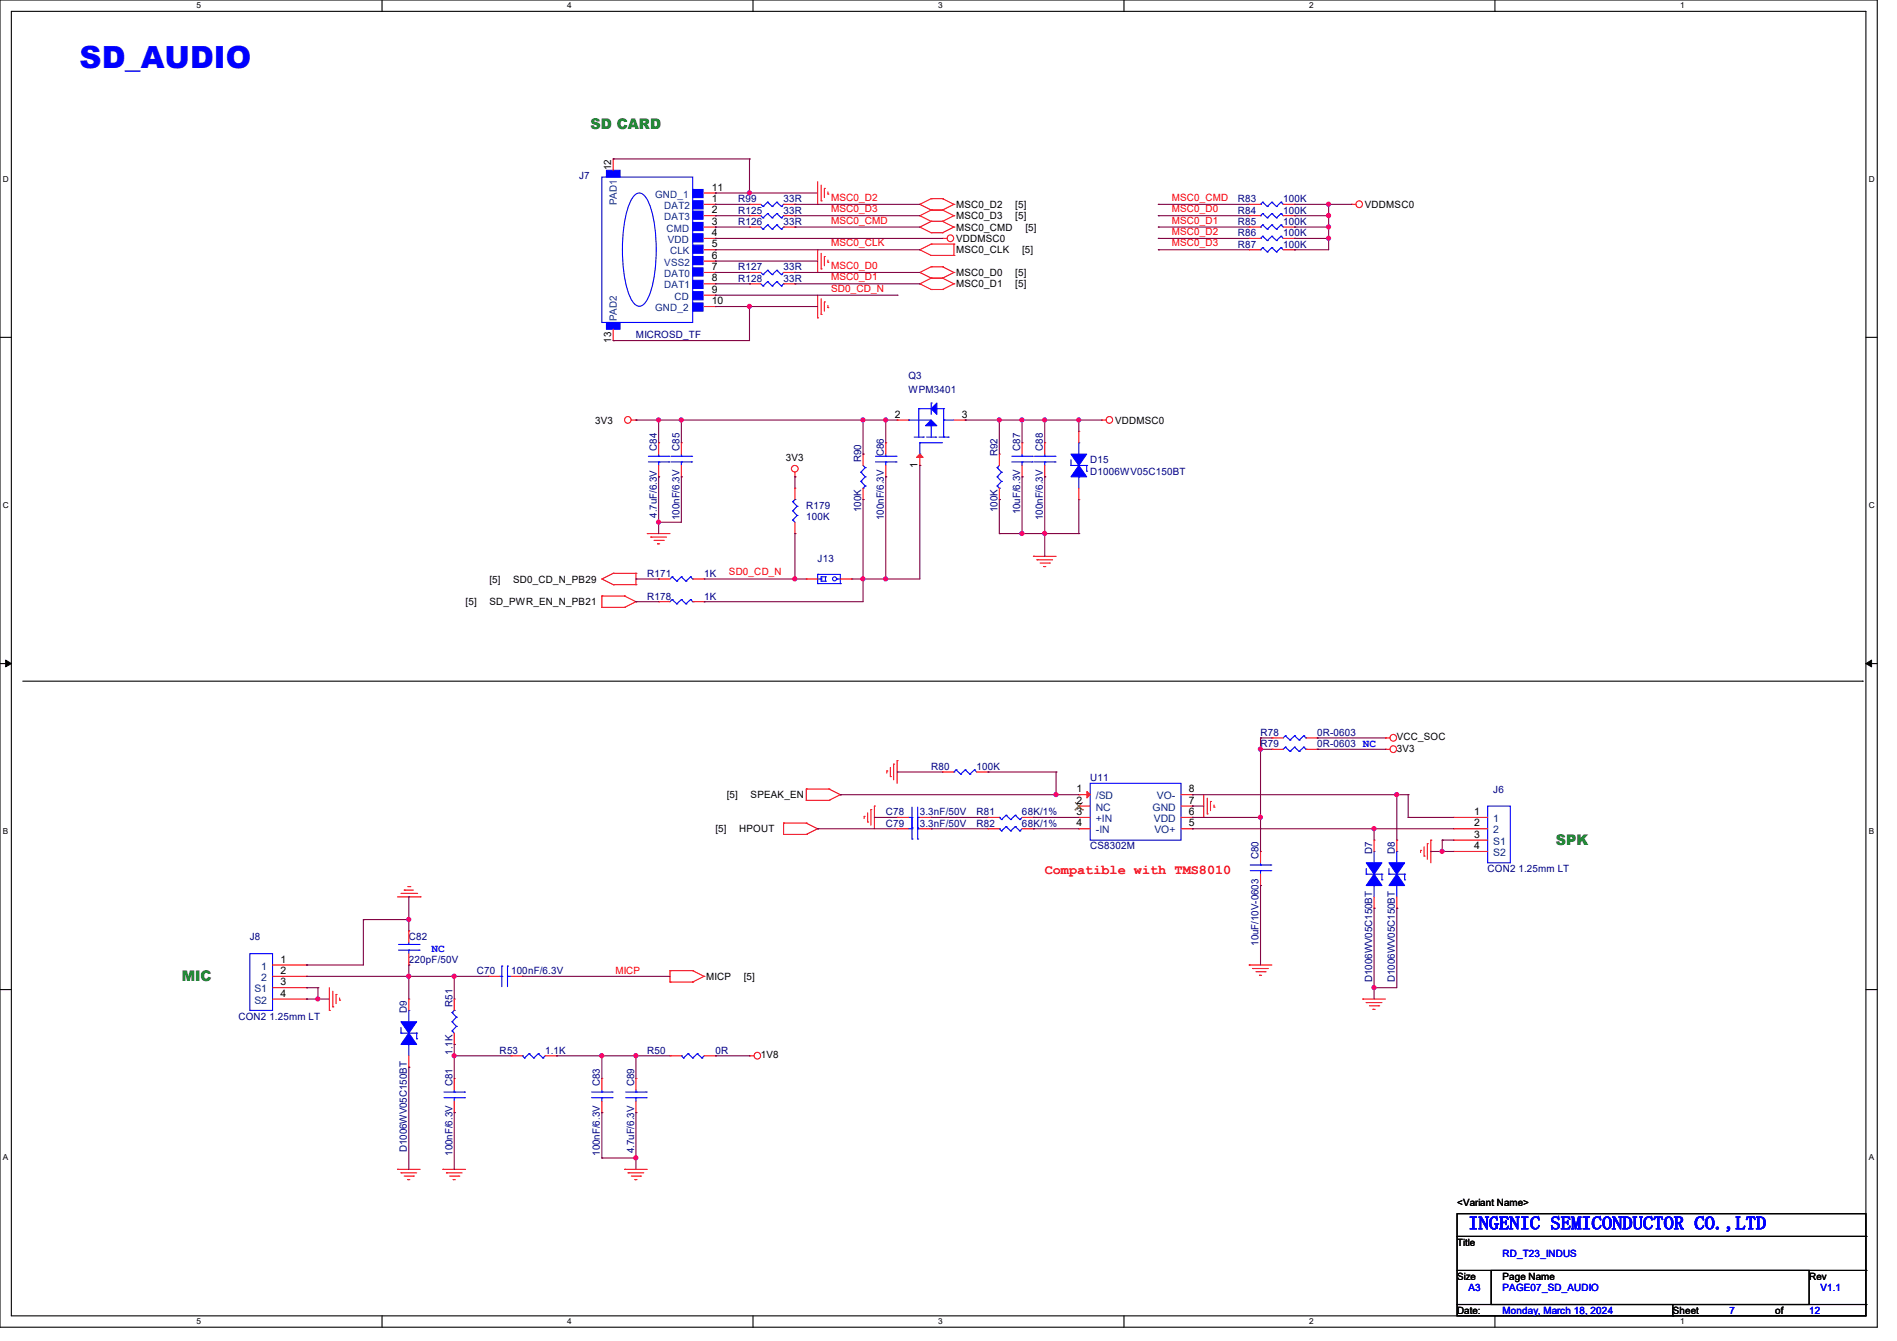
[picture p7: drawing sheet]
<svg xmlns="http://www.w3.org/2000/svg" width="297mm" height="210mm" viewBox="0 0 297 210" stroke-linecap="round" stroke-linejoin="round" font-family="sans-serif">
<path d="M0 0h293.9v207.9h-293.9zM1.8 1.8h290.3v204.3h-290.3z" fill="none" stroke="#000" stroke-width=".17"/>
<g fill="#fff">
<path d="M30.8 .2h.7v1.4h-.7z"/>
<path d="M30.8 206.2h.7v1.4h-.7z"/>
</g>
<path d="M59.8 0v1.8M59.8 206.1v1.8" fill="none" stroke="#000" stroke-width=".17"/>
<g fill="#fff">
<path d="M88.8 .2h.7v1.4h-.7z"/>
<path d="M88.8 206.2h.7v1.4h-.7z"/>
</g>
<path d="M117.9 0v1.8M117.9 206.1v1.8" fill="none" stroke="#000" stroke-width=".17"/>
<g fill="#fff">
<path d="M146.9 .2h.7v1.4h-.7z"/>
<path d="M146.9 206.2h.7v1.4h-.7z"/>
</g>
<path d="M176 0v1.8M176 206.1v1.8" fill="none" stroke="#000" stroke-width=".17"/>
<g fill="#fff">
<path d="M205 .2h.7v1.4h-.7z"/>
<path d="M205 206.2h.7v1.4h-.7z"/>
</g>
<path d="M234.1 0v1.8M234.1 206.1v1.8" fill="none" stroke="#000" stroke-width=".17"/>
<g fill="#fff">
<path d="M263.1 .2h.6v1.4h-.6z"/>
<path d="M263.1 206.2h.6v1.4h-.6z"/>
<path d="M.5 27.3h.9v1.4h-.9z"/>
<path d="M292.6 27.3h.9v1.4h-.9z"/>
<path d="M.5 78.4h.9v1.4h-.9z"/>
<path d="M292.6 78.4h.9v1.4h-.9z"/>
</g>
<path d="M0 52.8h1.8M292.1 52.8h1.8" fill="none" stroke="#000" stroke-width=".17"/>
<g fill="#fff">
<path d="M.5 129.5h.8v1.4h-.8z"/>
<path d="M292.6 129.5h.8v1.4h-.8z"/>
</g>
<path d="M0 103.9h1.8M292.1 103.9h1.8" fill="none" stroke="#000" stroke-width=".17"/>
<path d="M.9 103.4l.9 .5-.9 .5zM292.1 103.9l.9-.5v1z" fill="#000" stroke="#000" stroke-width=".16"/>
<g fill="#fff">
<path d="M.5 180.5h.8v1.4h-.8z"/>
<path d="M292.6 180.5h.8v1.4h-.8z"/>
</g>
<g fill="none" stroke="#000" stroke-width=".17">
<path d="M3.6 106.7h288M291.6 106.7h.1M0 155h1.8M292.1 155h1.8M228.1 190.1h64v16h-64zM228.1 193.6h64M228.1 199h64M233.5 199h49.8v5.3h-49.8zM292.1 193.6h.1M292.1 199h.1M228.1 204.3h64M261.9 206.1h.1"/>
<path d="M261.9 204.3v1.8M292.1 204.3h.1"/>
</g>
<g fill="none" stroke="#f00" stroke-width=".17">
<path d="M96 24.9h.1M96 24.9v1.8M110.2 32h1.8M110.2 37.3h1.8M110.2 33.8h1.8M110.2 35.6h1.8M110.2 39.1h1.8M110.2 30.2h1.8M112 32h.1M112 33.8h.1M112 35.6h.1M112 37.3h.1"/>
<path d="M112 39.1h.1M112 30.2h.1M117.3 33.8h.1M117.3 32h.1M117.3 35.6h.1M117.3 32h1.8M117.3 33.8h1.8M117.3 35.6h1.8M122.7 32h1.8M122.7 33.8h1.8M122.7 35.6h1.8M124.5 33.8h.1"/>
<path d="M124.5 32h.1M124.5 35.6h.1M128 32h.1M128 28.4v3.6M128 39.1v3.6M128.6 31.5h.1M128.6 29v2.5M128.6 39.7v2.4M129.1 29.5h.1M129.1 29.5v1.4M129.6 30.4h.1M129.6 30.1v.3"/>
<path d="M144 32h.1M144 33.8h.1M144 39.1h.1M144 35.6h.1M144 32l1.8 .9M144 33.8l1.8 .9M144 39.1l1.8 .9M144 35.6l1.8 .8M145.8 31.1h.1M145.8 32.9h.1M145.8 34.7h.1M145.8 38.2h.1"/>
<path d="M145.8 36.4h.1M145.8 31.1l-1.8 .9M145.8 31.1h1.8M145.8 32.9h1.8M145.8 32.9l-1.8 .9M145.8 34.7h1.8M145.8 38.2l-1.8 .9M145.8 38.2h3.6M145.8 34.7l-1.8 .9M145.8 36.4h1.8M147.6 31.1h.1M147.6 32.9h.1"/>
<path d="M147.6 34.7h.1M147.6 36.4h.1M147.6 37.3h.1M147.6 31.1l1.8 .9M147.6 32.9l1.8 .9M147.6 34.7l1.8 .9M147.6 37.3h.7M149.4 32h.1M149.4 33.8h.1M149.4 38.2h.1M149.4 35.6h.1M149.4 32l-1.8 .9"/>
<path d="M149.4 33.8l-1.8 .9M149.4 38.2v1.8M149.4 35.6l-1.8 .8M195.6 35.6h.1M195.6 37.3h.1M195.6 33.8h.1M195.6 32h.1M195.6 39.1h.1M195.6 32h1.8M195.6 37.3h1.8M195.6 33.8h1.8M195.6 35.6h1.8"/>
<path d="M195.6 39.1h1.8M200.9 32h1.8M200.9 37.3h1.8M200.9 33.8h1.8M200.9 35.6h1.8M200.9 39.1h1.8M202.7 35.6h.1M202.7 37.3h.1M202.7 33.8h.1M202.7 32h.1M202.7 39.1h.1M211.6 32h.1"/>
<path d="M211.6 32h.7M96 53.3h.1M96 51.6v1.7M110.2 40.9h1.8M110.2 42.7h1.8M110.2 44.4h1.8M110.2 46.2h1.8M110.2 48h1.8M112 40.9h.1M112 42.7h.1M112 44.4h.1M112 46.2h.1"/>
<path d="M112 48h.1M117.3 44.4h.1M117.3 42.7h.1M117.3 42.7h1.8M117.3 44.4h1.8M122.7 42.7h1.8M122.7 44.4h1.8M124.5 44.4h.1M124.5 42.7h.1M128 42.7h.1M128 49.8h.1M128 46.2v3.6"/>
<path d="M128.6 42.1h.1M128.6 49.2h.1M128.6 46.8v2.4M129.1 40.2h.1M129.1 47.3h.1M129.1 40.2v1.4M129.1 47.3v1.4M129.6 41.1h.1M129.6 48.2h.1M129.6 40.7v.4M129.6 47.8v.4M144 42.7h.1"/>
<path d="M144 44.4h.1M144 42.7l1.8 .9M144 44.4l1.8 .9M145.8 41.8h.1M145.8 43.6h.1M145.8 45.3h.1M145.8 40h.1M145.8 41.8l-1.8 .9M145.8 41.8h1.8M145.8 43.6h1.8M145.8 43.6l-1.8 .8M145.8 45.3h1.8"/>
<path d="M145.8 40h3.6M147.6 41.8h.1M147.6 43.6h.1M147.6 45.3h.1M147.6 41.8l1.8 .9M147.6 43.6l1.8 .8M149.4 42.7h.1M149.4 44.4h.1M149.4 40h.1M149.4 42.7l-1.8 .9M149.4 44.4l-1.8 .9M98.8 65.8h.8"/>
<path d="M99.6 65.8h.1M103.1 69.3h.1M103.1 74.7h.1M103.1 69.3v1.8M103.1 72.9v1.8M106.7 69.3h.1M106.7 74.7h.1M106.7 69.3v1.8M106.7 72.9v1.8M124.5 74.7h.1M124.5 76.5h.1M124.5 74v.7"/>
<path d="M124.5 76.5v1.7M135.1 71.1h.1M135.1 78.2h.1M135.1 71.1v1.8M135.1 76.5v1.7M138.7 69.3h.1M138.7 74.7h.1M138.7 69.3v1.8M138.7 72.9v1.8M140.5 65.8h.1M140.5 65.8h1.7M144 72.9h.1"/>
<path d="M144 71.1v1.8M149.4 65.8h1.7M151.1 65.8h.1M156.5 71.1h.1M156.5 78.2h.1M156.5 71.1v1.8M156.5 76.5v1.7M160 69.3h.1M160 74.7h.1M160 69.3v1.8M160 72.9v1.8M163.6 69.3h.1"/>
<path d="M163.6 74.7h.1M163.6 69.3v1.8M163.6 72.9v1.8M168.9 78.2h.1M168.9 67.6h.1M168.9 67.6v1.7M168.9 76.5v1.7M172.5 65.8h.1M172.5 65.8h.7M94.2 90.7h.1M94.2 95.1h.1M94.2 93.3h.1"/>
<path d="M94.2 90.7l1.8 .9M94.2 93.3h3.6M94.2 95.1h3.6M94.2 93.3v1.8M96 89.8h.1M96 91.6h.1M96 89.8l-1.8 .9M96 89.8h3.6M96 91.6h3.6M97.8 93.3h.1M97.8 95.1h.1M97.8 93.3l1.8 .9"/>
<path d="M99.6 89.8h.1M99.6 91.6h.1M99.6 94.2h.1M99.6 89.8v1.8M99.6 94.2l-1.8 .9M101.3 83.6h.1M101.3 83.6h3.6M101.9 84.1h.1M101.9 84.1h2.5M102.4 84.6h1.4M103 85.2h.1M103 85.2h.3"/>
<path d="M103.1 94.2h.1M103.1 90.7h.1M103.1 90.7h1.8M103.1 94.2h1.8M103.8 84.6h.1M108.5 90.7h1.7M108.5 94.2h1.7M110.2 94.2h.1M110.2 90.7h.1M124.5 83.6h.1M124.5 81.8v1.8M126.2 90.7h.1"/>
<path d="M126.2 90.7h1.8M131.6 90.7h1.7M133.3 90.7h.1M161.8 87.1h.1M161.8 87.1h3.6M162.3 87.7h.1M162.3 87.7h2.5M162.9 88.2h1.4M163.4 88.7h.1M163.4 88.7h.3M164.3 88.2h.1M139.9 119.7h.1"/>
<path d="M139.9 119.7v2.4M140.5 119.1h.1M140.5 119.1v3.6M199.1 115.6h.1M199.1 117.3h.1M199.1 115.6h1.8M199.1 117.3h1.8M204.5 115.6h1.7M204.5 117.3h1.7M206.2 115.6h.1M206.2 117.3h.1M216.9 115.6h.1"/>
<path d="M216.9 117.3h.1M216.9 115.6h.7M216.9 117.3h.7M62.8 139.9h2.4M63.3 139.4h.1M63.3 139.4h1.4M63.8 138.9h.4M64.2 138.9h.1M65.2 139.9h.1M122.7 130.7h.1M122.7 128.9h.1M122.7 128.9h3.5"/>
<path d="M122.7 130.7h3.5M122.7 128.9v1.8M126.2 128.9h.1M126.2 130.7h.1M126.2 125.3h.1M126.2 123.6h.1M126.2 128.9l1.8 .9M126.2 123.6h3.6M126.2 125.3h3.6M126.2 123.6v1.7M128 129.8h.1M128 129.8l-1.8 .9"/>
<path d="M129.8 123.6h.1M129.8 125.3h.1M129.8 123.6l1.8 .9M131.6 124.5h.1M131.6 124.5l-1.8 .8M135.3 127.8h.1M135.3 127.8v.4M135.8 128.7h.1M135.8 127.3v1.4M136.4 126.8h.1M136.4 126.8v2.4M136.9 126.2h.1"/>
<path d="M136.9 126.2v3.6M138.9 120.7h.1M138.9 120.7v.4M139.4 121.6h.1M139.4 120.2v1.4M140.5 128h.1M140.5 129.8h.1M140.5 128h1.7M140.5 129.8h1.7M144 128h1.8M144 129.8h1.8M145.8 128h.1"/>
<path d="M145.8 129.8h.1M147.6 120.9h.1M147.6 120.9h1.8M152.9 120.9h1.8M154.7 120.9h.1M154.7 128h.1M154.7 129.8h.1M154.7 128h1.8M154.7 129.8h1.8M160 128h1.8M160 129.8h1.8M161.8 128h.1"/>
<path d="M161.8 129.8h.1M168.9 124.5h.1M168.9 126.2h.1M168.9 128h.1M168.9 129.8h.1M168.9 128h1.8M168.9 129.8h1.8M168.9 124.5h1.8M168.9 126.2h1.8M184.9 128h1.8M184.9 129.8h1.8M184.9 124.5h1.8"/>
<path d="M184.9 126.2h1.8M186.7 129.8h.1M186.7 128h.1M186.7 126.2h.1M186.7 124.5h.1M188.5 128h.1M188.5 124.5v3.5M189 127.5h.1M189 125v2.5M189.5 125.5h.1M189.5 125.5v1.5M190.1 126.4h.1"/>
<path d="M190.1 126.1v.3M197.4 133.3h.1M197.4 138.7h.1M197.4 133.3v1.8M197.4 136.9v1.8M215.1 131.6h.1M215.1 131.6v1.7M218.7 131.6h.1M218.7 131.6v1.7M222.4 133.2h.1M222.4 133.2v.3M223 134.1h.1"/>
<path d="M223 132.6v1.5M223.5 132.1h.1M223.5 132.1v2.5M224 131.6h.1M224 131.6v3.5M227.6 128h.1M227.6 129.8h.1M227.6 131.6h.1M227.6 133.3h.1M227.6 128h5.3M227.6 129.8h5.3M227.6 131.6h5.3"/>
<path d="M227.6 133.3h5.3M42.7 156.5h5.3M42.7 151.1h5.3M42.7 152.9h5.3M42.7 154.7h5.3M48 151.1h.1M48 152.9h.1M48 154.7h.1M48 156.5h.1M51.6 158.2h.1M51.6 154.7v3.5M52.1 157.7h.1"/>
<path d="M52.1 155.2v2.5M52.6 155.7h.1M52.6 155.7v1.5M53.2 156.6h.1M53.2 156.3v.3M62.2 140.5h3.6M64 156.5h.1M64 145.8h.1M64 151.1h.1M64 145.8v1.8M64 149.4v1.7M64 156.5v1.7"/>
<path d="M65.8 140.5h.1M71.1 156.5h.1M71.1 156.5v1.7M76.5 152.9h.1M76.5 152.9h1.7M80 152.9h1.8M81.8 152.9h.1M104.9 153.8h.1M104.9 152h.1M104.9 152h3.6M104.9 153.8h3.6M104.9 152v1.8"/>
<path d="M108.5 152h.1M108.5 153.8h.1M108.5 152l1.7 .9M110.2 152.9h.1M110.2 152.9l-1.7 .9M195.6 151.1h.1M195.6 151.1h3.5M196.1 151.7h.1M196.1 151.7h2.5M196.6 152.2h1.5M197.2 152.7h.1M197.2 152.7h.3"/>
<path d="M198.1 152.2h.1M213.4 156.5h.1M213.4 156.5h3.5M213.9 157h.1M213.9 157h2.5M214.4 157.5h1.5M215 158.1h.1M215 158.1h.3M215.1 142.2h.1M215.1 140.5v1.7M215.9 157.5h.1M218.7 142.2h.1"/>
<path d="M218.7 140.5v1.7M64 167.1h.1M64 165.4v1.7M71.1 163.6h.1M71.1 168.9h.1M71.1 174.2h.1M71.1 161.8v1.8M71.1 168.9v1.8M71.1 172.5v1.7M80 165.4h.1M80 165.4h1.8M85.3 165.4h1.8"/>
<path d="M87.1 165.4h.1M94.2 168.9h.1M94.2 174.2h.1M94.2 168.9v1.8M94.2 172.5v1.7M99.6 168.9h.1M99.6 174.2h.1M99.6 168.9v1.8M99.6 172.5v1.7M104.9 165.4h.1M104.9 165.4h1.8M110.2 165.4h1.8"/>
<path d="M112 165.4h.1M117.3 165.4h.1M117.3 165.4h.8M62.2 183.1h.1M62.2 183.1h3.6M62.8 183.7h.1M62.8 183.7h2.4M63.3 184.2h1.4M63.8 184.7h.1M63.8 184.7h.4M64.7 184.2h.1M69.3 183.1h.1"/>
<path d="M69.3 183.1h3.6M69.9 183.7h.1M69.9 183.7h2.4M70.4 184.2h1.4M71 184.7h.1M71 184.7h.3M71.8 184.2h.1M97.8 183.1h.1M97.8 183.1h3.5M98.3 183.7h.1M98.3 183.7h2.5M98.8 184.2h1.5"/>
<path d="M99.4 184.7h.1M99.4 184.7h.3M100.3 184.2h.1"/>
<circle cx="148.8" cy="37.3" r=".52"/>
<circle cx="212.8" cy="32" r=".52"/>
<circle cx="98.3" cy="65.8" r=".52"/>
<circle cx="124.4" cy="73.4" r=".52"/>
<circle cx="173.7" cy="65.8" r=".52"/>
<circle cx="218.1" cy="117.3" r=".52"/>
<circle cx="218.1" cy="115.5" r=".52"/>
<circle cx="118.6" cy="165.3" r=".52"/>
</g>
<g fill="none" stroke="#00f" stroke-width=".17">
<path d="M94.2 27.7h14.3v22.8h-14.3zM99.3 30.7a1 1 0 0 1 1.6 0 11.1 11.1 0 0 1 1.7 5.6 23.5 23.5 0 0 1-.9 10 2.21 2.21 0 0 1-1.6 1.7 2.21 2.21 0 0 1-1.6-1.7 24.2 24.2 0 0 1 0-14.4zM119.1 33.8l.4 .3M119.1 32l.4 .3M119.1 35.6l.4 .3M119.5 34.1h.1M119.5 32.3h.1M119.5 35.9h.1M120.2 33.4h.1M120.2 31.7h.1M120.2 35.2h.1M120.2 33.4l-.7 .7"/>
<path d="M120.2 33.4l.7 .7M120.2 31.7l-.7 .6M120.2 31.7l.7 .6M120.2 35.2l-.7 .7M120.2 35.2l.7 .7M120.9 34.1h.1M120.9 32.3h.1M120.9 35.9h.1M121.6 33.4h.1M121.6 31.7h.1M121.6 35.2h.1M121.6 33.4l-.7 .7"/>
<path d="M121.6 33.4l.7 .7M121.6 31.7l-.7 .6M121.6 31.7l.7 .6M121.6 35.2l-.7 .7M121.6 35.2l.7 .7M122.3 34.1h.1M122.3 32.3h.1M122.3 35.9h.1M122.7 33.8h.1M122.7 32h.1M122.7 35.6h.1M122.7 33.8l-.4 .3"/>
<path d="M122.7 32l-.4 .3M122.7 35.6l-.4 .3M197.4 35.6h.1M197.4 37.3h.1M197.4 33.8h.1M197.4 32h.1M197.4 39.1h.1M197.7 35.2h.1M197.7 37h.1M197.7 33.4h.1M197.7 31.7h.1M197.7 38.8h.1"/>
<path d="M197.7 31.7l-.3 .3M197.7 35.2l.7 .7M197.7 35.2l-.3 .4M197.7 37l.7 .7M197.7 37l-.3 .3M197.7 33.4l.7 .7M197.7 33.4l-.3 .4M197.7 31.7l.7 .6M197.7 38.8l.7 .7M197.7 38.8l-.3 .3M198.4 35.9h.1M198.4 37.7h.1"/>
<path d="M198.4 34.1h.1M198.4 32.3h.1M198.4 39.5h.1M199.1 35.2h.1M199.1 37h.1M199.1 33.4h.1M199.1 31.7h.1M199.1 38.8h.1M199.1 35.2l.8 .7M199.1 35.2l-.7 .7M199.1 37l.8 .7M199.1 37l-.7 .7"/>
<path d="M199.1 33.4l.8 .7M199.1 33.4l-.7 .7M199.1 31.7l.8 .6M199.1 31.7l-.7 .6M199.1 38.8l.8 .7M199.1 38.8l-.7 .7M199.9 35.9h.1M199.9 37.7h.1M199.9 34.1h.1M199.9 32.3h.1M199.9 39.5h.1M200.6 35.2h.1"/>
<path d="M200.6 37h.1M200.6 33.4h.1M200.6 31.7h.1M200.6 38.8h.1M200.6 35.2l.3 .4M200.6 35.2l-.7 .7M200.6 37l.3 .3M200.6 37l-.7 .7M200.6 33.4l.3 .4M200.6 33.4l-.7 .7M200.6 31.7l.3 .3M200.6 31.7l-.7 .6"/>
<path d="M200.6 38.8l.3 .3M200.6 38.8l-.7 .7M119.1 44.4l.4 .4M119.1 42.7l.4 .3M119.5 44.8h.1M119.5 43h.1M120.2 44.1h.1M120.2 42.3h.1M120.2 44.1l-.7 .7M120.2 44.1l.7 .7M120.2 42.3l-.7 .7M120.2 42.3l.7 .7"/>
<path d="M120.9 44.8h.1M120.9 43h.1M121.6 44.1h.1M121.6 42.3h.1M121.6 44.1l-.7 .7M121.6 44.1l.7 .7M121.6 42.3l-.7 .7M121.6 42.3l.7 .7M122.3 44.8h.1M122.3 43h.1M122.7 44.4h.1M122.7 42.7h.1"/>
<path d="M122.7 44.4l-.4 .4M122.7 42.7l-.4 .3M101.5 72.3h3.2M101.5 71.5h3.2M103.1 71.5h.1M103.1 72.3h.1M103.1 71.1v.4M103.1 72.3v.6M104.7 72.3h.1M104.7 71.5h.1M105.1 72.3h3.2M105.1 71.5h3.2"/>
<path d="M106.7 71.5h.1M106.7 72.3h.1M106.7 71.1v.4M106.7 72.3v.6M108.3 72.3h.1M108.3 71.5h.1M124.1 78.6h.1M124.1 78.6l.7 .7M124.5 78.2h.1M124.5 78.2l-.4 .4M124.8 79.3h.1M124.8 79.3l-.7 .7"/>
<path d="M134.8 74h.1M134.8 75.4h.1M134.8 74l.7 .7M134.8 75.4l.7 .7M135.1 76.5h.1M135.1 72.9l.4 .3M135.5 73.2h.1M135.5 74.7h.1M135.5 76.1h.1M135.5 73.2l-.7 .8M135.5 74.7l-.7 .7M135.5 76.1l-.4 .4"/>
<path d="M137.1 72.3h3.2M137.1 71.5h3.2M138.7 71.5h.1M138.7 72.3h.1M138.7 71.1v.4M138.7 72.3v.6M140.3 72.3h.1M140.3 71.5h.1M142.2 65.8h.1M142.2 65.8h3.6M143.1 68.5h1.5M143.8 64h.1"/>
<path d="M143.8 64v4.5M143.8 64h2M144 69.3h.1M144 71.1h.1M144 69.3h3.6M144 69.3v1.8M144.6 68.5h.1M145.1 68.5h1.4M145.8 63.1h.1M145.8 64h.1M145.8 66.7h.1M145.8 63.1v1.8"/>
<path d="M145.8 66.7v1.8M146.5 68.5h.1M146.7 64h1M147 68.5h1.5M147.7 64h.1M147.7 68.5h.1M147.7 65.8h.1M147.7 64v4.5M147.7 65.8h1.7M148.5 68.5h.1M156.1 73.2h.1M156.1 74.7h.1"/>
<path d="M156.1 76.1h.1M156.1 73.2l.7 .8M156.1 74.7l.7 .7M156.1 76.1l.4 .4M156.5 76.5h.1M156.5 72.9l-.4 .3M156.8 74h.1M156.8 75.4h.1M156.8 74l-.7 .7M156.8 75.4l-.7 .7M158.4 72.3h3.2M158.4 71.5h3.2"/>
<path d="M160 71.5h.1M160 72.3h.1M160 71.1v.4M160 72.3v.6M161.6 72.3h.1M161.6 71.5h.1M162 72.3h3.2M162 71.5h3.2M163.6 71.5h.1M163.6 72.3h.1M163.6 71.1v.4M163.6 72.3v.6"/>
<path d="M165.2 72.3h.1M165.2 71.5h.1M167.7 72.9h.1M167.7 72v.9M167.7 72.9h2.4M168.9 74.7h.1M168.9 69.3h.1M168.9 69.3v1.8M168.9 74.7v1.8M170.1 72.9h.1M170.1 73.8h.1M170.1 72.9v.9"/>
<path d="M105.2 93.9h.1M105.2 90.3h.1M105.2 93.9l-.3 .3M105.2 93.9l.8 .7M105.2 90.3l-.3 .4M105.2 90.3l.8 .7M106 94.6h.1M106 91h.1M106.7 93.9h.1M106.7 90.3h.1M106.7 93.9l-.7 .7M106.7 93.9l.7 .7"/>
<path d="M106.7 90.3l-.7 .7M106.7 90.3l.7 .7M107.4 94.6h.1M107.4 91h.1M108.1 93.9h.1M108.1 90.3h.1M108.1 93.9l-.7 .7M108.1 93.9l.4 .3M108.1 90.3l-.7 .7M108.1 90.3l.4 .4M108.5 94.2h.1M108.5 90.7h.1"/>
<path d="M124.1 81.4h.1M124.1 80h.1M124.1 81.4l.4 .4M124.1 80l.7 .7M124.8 80.7h.1M124.8 80.7l-.7 .7M128 90h.1M128 91.4h.1M128 90h3.6v1.4M128 90v1.4M128 90.7h.6M128 91.4h3.6"/>
<path d="M128.6 90.3h.1M128.6 91h.1M128.6 90.7h.1M128.6 90.3v.7M128.6 90.3h.6M128.6 91h.6M129.2 90.3h.1M129.2 91h.1M129.2 90.3v.7M131 90.7h.1M131 90.7h.6M131.6 91.4h.1"/>
<path d="M201.3 115.2h.1M201.3 117h.1M201.3 115.2l-.4 .4M201.3 115.2l.7 .7M201.3 117l-.4 .3M201.3 117l.7 .7M202 115.9h.1M202 117.7h.1M202.7 115.2h.1M202.7 117h.1M202.7 115.2l-.7 .7M202.7 115.2l.7 .7"/>
<path d="M202.7 117l-.7 .7M202.7 117l.7 .7M203.4 115.9h.1M203.4 117.7h.1M204.1 115.2h.1M204.1 117h.1M204.1 115.2l-.7 .7M204.1 115.2l.4 .4M204.1 117l-.7 .7M204.1 117l.4 .3M204.5 115.6h.1M204.5 117.3h.1"/>
<path d="M142.2 128h.6M142.2 129.8h.6M142.8 129.6h.1M142.8 128h.1M142.8 131.4h.1M142.8 129.8h.1M142.8 126.4v5M143.7 128h.1M143.7 129.6h.1M143.7 129.8h.1M143.7 131.4h.1M143.7 128h.3"/>
<path d="M143.7 126.4v5M143.7 129.8h.3M149.4 120.9h.1M149.7 120.6h.1M149.7 120.6l.7 .6M149.7 120.6l-.3 .3M150.4 121.2h.1M151.1 120.6h.1M151.1 120.6l.7 .6M151.1 120.6l-.7 .6M151.8 121.2h.1M152.6 120.6h.1"/>
<path d="M152.6 120.6l.3 .3M152.6 120.6l-.8 .6M156.5 128h.1M156.5 129.8h.1M156.5 128l.3 .4M156.5 129.8l.3 .3M156.8 128.4h.1M156.8 130.1h.1M157.5 127.7h.1M157.5 129.5h.1M157.5 127.7l.7 .7M157.5 127.7l-.7 .7"/>
<path d="M157.5 129.5l.7 .6M157.5 129.5l-.7 .6M158.2 128.4h.1M158.2 130.1h.1M159 127.7h.1M159 129.5h.1M159 127.7l.7 .7M159 127.7l-.8 .7M159 129.5l.7 .6M159 129.5l-.8 .6M159.7 128.4h.1M159.7 130.1h.1"/>
<path d="M160 128l-.3 .4M160 129.8l-.3 .3M170.7 122.7h14.2v8.9h-14.2zM195.7 136.4h3.3M195.7 135.5h3.3M197.4 135.5h.1M197.4 136.4h.1M197.4 135.1v.4M197.4 136.4v.5M199 136.4h.1M199 135.5h.1M213.9 136.9h.1"/>
<path d="M213.9 136.9h2.5M213.9 136v.9M215.1 138.7h.1M215.1 133.3h.1M215.1 133.3v1.8M215.1 138.7v1.8M216.4 136.9h.1M216.4 137.8h.1M216.4 136.9v.9M217.5 136.9h.1M217.5 136v.9M217.5 136.9h2.4"/>
<path d="M218.7 138.7h.1M218.7 133.3h.1M218.7 133.3v1.8M218.7 138.7v1.8M219.9 136.9h.1M219.9 137.8h.1M219.9 136.9v.9M232.9 126.2h3.6v8.9h-3.6zM39.1 149.4h3.6v8.8h-3.6zM62.4 148.8h3.2M62.4 147.9h3.2M64 158.2h.1"/>
<path d="M64 147.9h.1M64 148.8h.1M64 147.6v.3M64 148.8v.6M64 158.2v1.8M65.6 148.8h.1M65.6 147.9h.1M70.8 158.6h.1M70.8 158.6l.7 .7M71.1 158.2h.1M71.1 158.2l-.3 .4M71.5 159.3h.1"/>
<path d="M71.5 159.3l-.7 .7M78.2 152.9h.4M78.6 152.9h.1M78.6 151.3h.1M78.6 151.3v3.2M79.5 151.3h.1M79.5 152.9h.1M79.5 152.9h.5M79.5 151.3v3.2M62.8 161.8h.1M62.8 160.9v.9M62.8 161.8h2.4"/>
<path d="M64 163.6h.1M64 163.6v1.8M65.2 161.8h.1M65.2 162.7h.1M65.2 161.8v.9M69.5 171.9h3.2M69.5 171h3.2M70.8 161.5h.1M70.8 160h.1M70.8 161.5l.3 .3M70.8 160l.7 .7M71.1 171h.1"/>
<path d="M71.1 171.9h.1M71.1 170.7v.3M71.1 171.9v.6M71.5 160.7h.1M71.5 160.7l-.7 .8M72.7 171.9h.1M72.7 171h.1M81.8 165.4h.1M81.8 165.4l.3 .3M82.1 165.7h.1M82.8 165h.1M82.8 165l.8 .7"/>
<path d="M82.8 165l-.7 .7M83.6 165.7h.1M84.3 165h.1M84.3 165l.7 .7M84.3 165l-.7 .7M85 165.7h.1M85.3 165.4l-.3 .3M92.6 171.9h3.2M92.6 171h3.2M94.2 171h.1M94.2 171.9h.1M94.2 170.7v.3"/>
<path d="M94.2 171.9v.6M95.8 171.9h.1M95.8 171h.1M98 171.9h3.2M98 171h3.2M99.6 171h.1M99.6 171.9h.1M99.6 170.7v.3M99.6 171.9v.6M101.2 171.9h.1M101.2 171h.1M106.7 165.4h.1"/>
<path d="M106.7 165.4l.3 .3M107 165.7h.1M107.7 165h.1M107.7 165l.8 .7M107.7 165l-.7 .7M108.5 165.7h.1M109.2 165h.1M109.2 165l.7 .7M109.2 165l-.7 .7M109.9 165.7h.1M110.2 165.4l-.3 .3"/>
<circle cx="130.7" cy="90.7" r=".32"/>
</g>
<g fill="#00f" stroke="#00f" stroke-width=".17">
<path d="M145.8 65.8l.9 .9h-1.8z"/>
<path d="M145.8 64l.9-.9v1.8z"/>
<path d="M168.9 72.9l1.2 1.8h-2.4z" fill-rule="evenodd"/>
<path d="M167.7 71.1h2.4l-1.2 1.8z" fill-rule="evenodd"/>
<path d="M218.7 136.9l1.2 1.8h-2.4z" fill-rule="evenodd"/>
<path d="M217.5 135.1h2.4l-1.2 1.8z" fill-rule="evenodd"/>
<path d="M108.5 36.6h1.6v1.3h-1.6z" fill-rule="evenodd"/>
<path d="M108.5 33.1h1.6v1.2h-1.6z" fill-rule="evenodd"/>
<path d="M108.5 31.5h1.6v1.2h-1.6z" fill-rule="evenodd"/>
<path d="M108.5 29.7h1.6v1.2h-1.6z" fill-rule="evenodd"/>
<path d="M108.5 34.8h1.6v1.3h-1.6z" fill-rule="evenodd"/>
<path d="M108.5 47.5h1.6v1.2h-1.6z" fill-rule="evenodd"/>
<path d="M108.5 40.2h1.6v1.2h-1.6z" fill-rule="evenodd"/>
<path d="M108.5 42h1.6v1.2h-1.6z" fill-rule="evenodd"/>
<path d="M108.5 43.9h1.6v1.3h-1.6z" fill-rule="evenodd"/>
<path d="M95 26.7h2.1v1h-2.1z" fill-rule="evenodd"/>
<path d="M95 50.5h2.1v1.1h-2.1z" fill-rule="evenodd"/>
<path d="M108.5 45.7h1.6v1.2h-1.6z" fill-rule="evenodd"/>
<path d="M108.5 38.4h1.6v1.3h-1.6z" fill-rule="evenodd"/>
<path d="M64 161.8l1.2 1.8h-2.4z" fill-rule="evenodd"/>
<path d="M62.8 160h2.4l-1.2 1.8z" fill-rule="evenodd"/>
<path d="M215.1 136.9l1.3 1.8h-2.5z" fill-rule="evenodd"/>
<path d="M213.9 135.1h2.5l-1.3 1.8z" fill-rule="evenodd"/>
</g>
<g fill="#f00" stroke="#f00" stroke-width=".17">
<path d="M170.2 124l.5 .5-.5 .5z"/>
<path d="M144 71.1l.5 .5h-1z"/>
</g>
<path d="M168.3 126.8h.1M168.4 125.7l1.1 1.1M169.5 125.7l-1.2 1.1M169.5 126.8h.1" fill="none" stroke="#804000" stroke-width=".16"/>
<g fill="none" stroke="#800040" stroke-width=".17">
<path d="M96 24.9h.1M96 24.9h21.3M112 39.1h.1M112 37.3h.1M112 30.2h.1M112 32h.1M112 33.8h.1M112 35.6h.1M112 33.8h5.3M112 32h5.3M112 35.6h5.3M112 39.1h32"/>
<path d="M112 37.3h35.6M112 30.2h16M117.3 24.9h.1M117.3 30.2h.1M117.3 24.9v5.3M124.5 35.6h.1M124.5 32h.1M124.5 33.8h.1M124.5 33.8h19.5M124.5 32h19.5M124.5 35.6h19.5M181.4 35.6h.1"/>
<path d="M181.4 39.1h.1M181.4 37.3h.1M181.4 32h.1M181.4 33.8h.1M181.4 33.8h14.2M181.4 32h14.2M181.4 35.6h14.2M181.4 39.1h14.2M181.4 37.3h14.2M202.7 33.8h.1M202.7 32h.1M202.7 37.3h.1"/>
<path d="M202.7 39.1h.1M202.7 35.6h.1M202.7 33.8h5.3M202.7 32h8.9M202.7 35.6h5.3M202.7 37.3h5.3M208 33.8h.1M208 32h.1M208 35.6h.1M208 37.3h.1M208 32v7.1h-5.3M96 53.3h.1"/>
<path d="M112 40.9h.1M112 48h.1M112 42.7h.1M112 40.9h16M112 44.4h5.3M112 42.7h5.3M112 48h16M112 46.2h28.5M117.3 48h.1M117.3 44.4h.1M117.3 48v5.3h-21.3M124.5 44.4h.1"/>
<path d="M124.5 42.7h.1M124.5 44.4h19.5M124.5 42.7h19.5M140.5 46.2h.1M99.6 65.8h.1M99.6 65.8h40.9M103.1 74.7h.1M103.1 65.8h.1M103.1 65.8v3.5M103.1 74.7v8.9M106.7 74.7h.1M106.7 65.8h.1"/>
<path d="M106.7 65.8v3.5M106.7 74.7v7.1h-3.6M124.5 74.7h.1M124.5 74.7v1.8M135.1 71.1h.1M135.1 65.8h.1M135.1 78.2h.1M135.1 65.8v5.3M135.1 78.2v16h-24.9M138.7 74.7h.1M138.7 65.8h.1M138.7 65.8v3.5"/>
<path d="M138.7 74.7v16M144 72.9h.1M144 72.9v17.8h-10.7M151.1 65.8h.1M151.1 65.8h21.4M156.5 65.8h.1M156.5 78.2h.1M156.5 65.8v5.3M156.5 78.2v5.4M160 65.8h.1M160 74.7h.1M160 65.8v3.5"/>
<path d="M160 74.7v8.9M163.6 65.8h.1M163.6 74.7h.1M163.6 65.8v3.5M163.6 74.7v12.4M168.9 65.8h.1M168.9 65.8v1.8M168.9 78.2v5.4M99.6 90.7h.1M99.6 94.2h.1M99.6 90.7h3.5M99.6 94.2h3.5"/>
<path d="M103.1 81.8h.1M110.2 94.2h.1M110.2 90.7h16M124.5 90.7h.1M124.5 83.6h.1M124.5 83.6v7.1M135.1 90.7h.1M138.7 90.7h.1M156.5 83.6h.1M156.5 83.6h12.4M160 83.6h.1M163.6 83.6h.1"/>
<path d="M168.9 83.6h.1M197.4 115.6h.1M197.4 117.3h.1M197.4 115.6h1.7M197.4 117.3h1.7M197.4 115.6v17.7M206.2 115.6h.1M206.2 117.3h.1M206.2 115.6h10.7M206.2 117.3h10.7M128 129.8h.1M128 129.8h12.5"/>
<path d="M131.6 124.5h.1M131.6 124.5h37.3M136.9 128h.1M136.9 128h3.6M140.5 120.9h.1M140.5 120.9h7.1M145.8 129.8h.1M145.8 128h.1M145.8 129.8h8.9M145.8 128h8.9M154.7 120.9h.1M154.7 120.9h10.7"/>
<path d="M161.8 129.8h.1M161.8 128h.1M161.8 129.8h7.1M161.8 128h7.1M165.4 120.9h.1M165.4 124.5h.1M165.4 120.9v3.6M186.7 126.2h.1M186.7 128h.1M186.7 124.5h.1M186.7 129.8h.1M186.7 124.5h33.8"/>
<path d="M186.7 129.8h40.9M186.7 126.2h1.8M186.7 128h10.7M197.4 128h.1M197.4 138.7h.1M197.4 138.7v12.4M215.1 129.8h.1M215.1 129.8v1.8M218.7 124.5h.1M218.7 124.5v7.1M220.5 124.5h.1M220.5 128h.1"/>
<path d="M220.5 128h7.1M220.5 124.5v3.5M224 133.3h.1M224 133.3h3.6M225.8 131.6h.1M225.8 133.3h.1M225.8 131.6h1.8M225.8 131.6v1.7M48 151.1h.1M48 152.9h.1M48 154.7h.1M48 156.5h.1"/>
<path d="M48 154.7h1.8M48 152.9h28.5M48 156.5h3.6M49.8 156.5h.1M49.8 154.7h.1M49.8 154.7v1.8M56.9 144h.1M56.9 144v7.1h-8.9M56.9 144h7.1M64 144h.1M64 151.1h.1M64 152.9h.1"/>
<path d="M64 140.5h.1M64 140.5v5.3M64 151.1v5.4M71.1 152.9h.1M71.1 152.9v3.6M81.8 152.9h.1M81.8 152.9h23.1M215.1 154.7h.1M215.1 142.2h.1M215.1 142.2v14.3M218.7 142.2h.1M218.7 142.2v12.5h-3.6"/>
<path d="M64 167.1h.1M64 167.1v16M71.1 163.6h.1M71.1 174.2h.1M71.1 165.4h.1M71.1 163.6v5.3M71.1 174.2v8.9M71.1 165.4h8.9M87.1 165.4h.1M87.1 165.4h17.8M94.2 165.4h.1M94.2 174.2h.1"/>
<path d="M94.2 165.4v3.5M94.2 174.2v7.2M99.6 174.2h.1M99.6 165.4h.1M99.6 165.4v3.5M99.6 174.2v8.9M112 165.4h.1M112 165.4h5.3M94.2 181.4h.1M94.2 181.4h5.4M99.6 181.4h.1"/>
</g>
<g fill="#f0f" stroke="#f0f" stroke-width=".17">
<circle cx="103.1" cy="81.8" r=".32"/>
<circle cx="135.1" cy="65.8" r=".32"/>
<circle cx="106.7" cy="65.8" r=".32"/>
<circle cx="103.1" cy="65.8" r=".32"/>
<circle cx="135.1" cy="90.7" r=".32"/>
<circle cx="168.9" cy="65.8" r=".32"/>
<circle cx="163.6" cy="65.8" r=".32"/>
<circle cx="160" cy="65.8" r=".32"/>
<circle cx="160" cy="83.5" r=".32"/>
<circle cx="163.6" cy="83.5" r=".32"/>
<circle cx="208" cy="33.8" r=".32"/>
<circle cx="208" cy="32" r=".32"/>
<circle cx="208" cy="37.3" r=".32"/>
<circle cx="208" cy="35.5" r=".32"/>
<circle cx="117.3" cy="48" r=".32"/>
<circle cx="117.3" cy="30.2" r=".32"/>
<circle cx="138.7" cy="90.7" r=".32"/>
<circle cx="138.7" cy="65.8" r=".32"/>
<circle cx="156.4" cy="65.8" r=".32"/>
<circle cx="64" cy="144" r=".32"/>
<circle cx="165.3" cy="124.4" r=".32"/>
<circle cx="215.1" cy="129.8" r=".32"/>
<circle cx="225.8" cy="133.3" r=".32"/>
<circle cx="197.3" cy="117.3" r=".32"/>
<circle cx="215.1" cy="154.7" r=".32"/>
<circle cx="218.7" cy="124.4" r=".32"/>
<circle cx="64" cy="152.9" r=".32"/>
<circle cx="71.1" cy="152.9" r=".32"/>
<circle cx="197.3" cy="128" r=".32"/>
<circle cx="49.8" cy="156.4" r=".32"/>
<circle cx="99.5" cy="165.3" r=".32"/>
<circle cx="99.5" cy="181.3" r=".32"/>
<circle cx="71.1" cy="165.3" r=".32"/>
<circle cx="94.2" cy="165.3" r=".32"/>
<circle cx="124.4" cy="90.7" r=".32"/>
</g>
<text font-size="4.8" fill="#00f" x="12.4" y="10.6">SD_AUDIO</text>
<text font-size="2.8" fill="#00f" x="229.9" y="192.5">INGENIC SEMICONDUCTOR CO.,LTD</text>
<g font-size="2.3" fill="#008000">
<text x="92.5" y="20.3">SD CARD</text>
<text x="243.6" y="132.3">SPK</text>
<text x="28.4" y="153.6">MIC</text>
</g>
<text font-size="2.1" fill="#f00" x="163.6" y="136.9">Compatible with TMS8010</text>
<text font-size="1.7" fill="#00f" x="67.6" y="149.1">NC</text>
<g font-size="1.6" fill="#000080">
<text x="90.7" y="28.1">J7</text>
<text x="115.6" y="33.4">R125</text>
<text x="115.6" y="31.7">R99</text>
<text x="115.6" y="35.2">R126</text>
<text x="122.7" y="33.4">33R</text>
<text x="122.7" y="31.7">33R</text>
<text x="122.7" y="35.2">33R</text>
<text x="193.8" y="35.2">R85</text>
<text x="193.8" y="33.4">R84</text>
<text x="193.8" y="31.7">R83</text>
<text x="200.9" y="35.2">100K</text>
<text x="200.9" y="33.4">100K</text>
<text x="200.9" y="31.7">100K</text>
<text x="193.8" y="37">R86</text>
<text x="193.8" y="38.8">R87</text>
<text x="200.9" y="37">100K</text>
<text x="200.9" y="38.8">100K</text>
<text x="115.6" y="44.1">R128</text>
<text x="115.6" y="42.3">R127</text>
<text x="122.7" y="44.1">33R</text>
<text x="122.7" y="42.3">33R</text>
<text x="99.6" y="53">MICROSD_TF</text>
<text x="142.2" y="59.4">Q3</text>
<text x="142.2" y="61.6">WPM3401</text>
<text x="102.8" y="70.6" transform="rotate(-90 102.8 70.6)">C84</text>
<text x="106.4" y="70.6" transform="rotate(-90 106.4 70.6)">C85</text>
<text x="138.4" y="71.5" transform="rotate(-90 138.4 71.5)">C86</text>
<text x="156.2" y="71.5" transform="rotate(-90 156.2 71.5)">R92</text>
<text x="159.7" y="70.6" transform="rotate(-90 159.7 70.6)">C87</text>
<text x="163.3" y="70.6" transform="rotate(-90 163.3 70.6)">C88</text>
<text x="134.8" y="72.3" transform="rotate(-90 134.8 72.3)">R90</text>
<text x="170.7" y="72.6">D15</text>
<text x="170.7" y="74.3">D1006WV05C150BT</text>
<text x="102.8" y="81.1" transform="rotate(-90 102.8 81.1)">4.7uF/6.3V</text>
<text x="106.4" y="81.4" transform="rotate(-90 106.4 81.4)">100nF/6.3V</text>
<text x="126.2" y="79.7">R179</text>
<text x="126.2" y="81.4">100K</text>
<text x="134.8" y="80.2" transform="rotate(-90 134.8 80.2)">100K</text>
<text x="138.4" y="81.4" transform="rotate(-90 138.4 81.4)">100nF/6.3V</text>
<text x="156.2" y="80.2" transform="rotate(-90 156.2 80.2)">100K</text>
<text x="159.7" y="80.6" transform="rotate(-90 159.7 80.6)">10uF/6.3V</text>
<text x="163.3" y="81.4" transform="rotate(-90 163.3 81.4)">100nF/6.3V</text>
<text x="128" y="88">J13</text>
<text x="101.3" y="93.9">R178</text>
<text x="101.3" y="90.3">R171</text>
<text x="110.2" y="93.9">1K</text>
<text x="110.2" y="90.3">1K</text>
<text x="197.4" y="115.2">R78</text>
<text x="197.4" y="117">R79</text>
<text x="206.2" y="115.2">0R-0603</text>
<text x="206.2" y="117">0R-0603 NC</text>
<text x="145.8" y="120.6">R80</text>
<text x="152.9" y="120.6">100K</text>
<text x="170.7" y="122.3">U11</text>
<text x="233.8" y="124.1">J6</text>
<text x="138.7" y="127.7">C78</text>
<text x="138.7" y="129.5">C79</text>
<text x="144" y="127.7">3.3nF/50V</text>
<text x="144" y="129.5">3.3nF/50V</text>
<text x="152.9" y="127.7">R81</text>
<text x="152.9" y="129.5">R82</text>
<text x="160" y="127.7">68K/1%</text>
<text x="160" y="129.5">68K/1%</text>
<text x="170.7" y="133">CS8302M</text>
<text x="197.1" y="134.6" transform="rotate(-90 197.1 134.6)">C80</text>
<text x="214.8" y="133.7" transform="rotate(-90 214.8 133.7)">D7</text>
<text x="218.4" y="133.7" transform="rotate(-90 218.4 133.7)">D8</text>
<text x="232.9" y="136.6">CON2 1.25mm LT</text>
<text x="39.1" y="147.2">J8</text>
<text x="64" y="147.2">C82</text>
<text x="197.1" y="148.1" transform="rotate(-90 197.1 148.1)">10uF/10V-0603</text>
<text x="64" y="150.8">220pF/50V</text>
<text x="74.7" y="152.6">C70</text>
<text x="80" y="152.6">100nF/6.3V</text>
<text x="214.8" y="153.8" transform="rotate(-90 214.8 153.8)">D1006WV05C150BT</text>
<text x="218.4" y="153.8" transform="rotate(-90 218.4 153.8)">D1006WV05C150BT</text>
<text x="37.3" y="159.7">CON2 1.25mm LT</text>
<text x="63.7" y="158.6" transform="rotate(-90 63.7 158.6)">D9</text>
<text x="70.8" y="157.7" transform="rotate(-90 70.8 157.7)">R51</text>
<text x="70.8" y="165.2" transform="rotate(-90 70.8 165.2)">1.1K</text>
<text x="78.2" y="165">R53</text>
<text x="85.3" y="165">1.1K</text>
<text x="101.3" y="165">R50</text>
<text x="112" y="165">0R</text>
<text x="70.8" y="170.1" transform="rotate(-90 70.8 170.1)">C81</text>
<text x="93.9" y="170.1" transform="rotate(-90 93.9 170.1)">C83</text>
<text x="99.3" y="170.1" transform="rotate(-90 99.3 170.1)">C89</text>
<text x="63.7" y="180.5" transform="rotate(-90 63.7 180.5)">D1006WV05C150BT</text>
<text x="70.8" y="181" transform="rotate(-90 70.8 181)">100nF/6.3V</text>
<text x="93.9" y="181" transform="rotate(-90 93.9 181)">100nF/6.3V</text>
<text x="99.3" y="180.6" transform="rotate(-90 99.3 180.6)">4.7uF/6.3V</text>
</g>
<g font-size="1.6">
<text x="95.7" y="26.7" transform="rotate(-90 95.7 26.7)">12</text>
<text x="111.5" y="29.8">11</text>
<text x="111.5" y="31.6">1</text>
<text x="111.5" y="33.4">2</text>
<text x="111.5" y="35.2">3</text>
<text x="149.7" y="32.6">MSC0_D2</text>
<text x="149.7" y="34.3">MSC0_D3</text>
<text x="159" y="32.6">[5]</text>
<text x="159" y="34.3">[5]</text>
<text x="213.7" y="32.6">VDDMSC0</text>
<text x="111.5" y="37">4</text>
<text x="111.5" y="38.7">5</text>
<text x="111.5" y="40.5">6</text>
<text x="149.7" y="39.7">MSC0_CLK</text>
<text x="149.7" y="36.1">MSC0_CMD</text>
<text x="149.7" y="37.9">VDDMSC0</text>
<text x="160" y="39.7">[5]</text>
<text x="160.6" y="36.1">[5]</text>
<text x="111.5" y="42.3">7</text>
<text x="111.5" y="44.1">8</text>
<text x="111.5" y="45.8">9</text>
<text x="111.5" y="47.6">10</text>
<text x="149.7" y="43.2">MSC0_D0</text>
<text x="149.7" y="45">MSC0_D1</text>
<text x="159" y="43.2">[5]</text>
<text x="159" y="45">[5]</text>
<text x="95.7" y="53.7" transform="rotate(-90 95.7 53.7)">13</text>
<text x="140.1" y="65.4">2</text>
<text x="150.6" y="65.4">3</text>
<text x="93.2" y="66.3">3V3</text>
<text x="174.6" y="66.3">VDDMSC0</text>
<text x="123" y="72.2">3V3</text>
<text x="143.6" y="73.2" transform="rotate(-90 143.6 73.2)">1</text>
<text x="72.9" y="94.8">[5]</text>
<text x="76.6" y="91.2">[5]</text>
<text x="76.6" y="94.8">SD_PWR_EN_N_PB21</text>
<text x="80.3" y="91.2">SD0_CD_N_PB29</text>
<text x="218.7" y="115.9">VCC_SOC</text>
<text x="218.7" y="117.7">3V3</text>
<text x="113.8" y="125">[5]</text>
<text x="117.5" y="125">SPEAK_EN</text>
<text x="168.6" y="124.1">1</text>
<text x="168.6" y="125.9">2</text>
<text x="186.1" y="125.9">7</text>
<text x="186.1" y="124.1">8</text>
<text x="112" y="130.3">[5]</text>
<text x="115.7" y="130.3">HPOUT</text>
<text x="168.6" y="127.6">3</text>
<text x="168.6" y="129.4">4</text>
<text x="186.1" y="129.4">5</text>
<text x="186.1" y="127.6">6</text>
<text x="230.8" y="127.6">1</text>
<text x="230.8" y="129.4">2</text>
<text x="230.8" y="131.2">3</text>
<text x="230.8" y="133">4</text>
<text x="43.9" y="150.8">1</text>
<text x="43.9" y="152.5">2</text>
<text x="43.9" y="154.3">3</text>
<text x="110.6" y="153.5">MICP</text>
<text x="116.5" y="153.5">[5]</text>
<text x="43.9" y="156.1">4</text>
<text x="119.1" y="165.7">1V8</text>
<text x="228.1" y="188.8">&lt;Variant Name&gt;</text>
<text x="228.1" y="195.1">Title</text>
<text x="228.1" y="200.4">Size</text>
<text x="235.2" y="200.4">Page Name</text>
<text x="283.3" y="200.4">Rev</text>
<text x="228.1" y="205.7">Date:</text>
<text x="261.9" y="205.7">Sheet</text>
<text x="277.9" y="205.7">of</text>
</g>
<g font-size="1.6" fill="#004080">
<text x="96.6" y="32.2" transform="rotate(-90 96.6 32.2)">PAD1</text>
<text x="102.6" y="30.9">GND_1</text>
<text x="104" y="32.7">DAT2</text>
<text x="104" y="34.5">DAT3</text>
<text x="104" y="41.6">VSS2</text>
<text x="104.4" y="36.3">CMD</text>
<text x="104.6" y="38.1">VDD</text>
<text x="104.9" y="39.8">CLK</text>
<text x="104" y="43.4">DAT0</text>
<text x="104" y="45.2">DAT1</text>
<text x="105.6" y="46.9">CD</text>
<text x="96.6" y="50.3" transform="rotate(-90 96.6 50.3)">PAD2</text>
<text x="102.6" y="48.7">GND_2</text>
<text x="171.6" y="125.2">/SD</text>
<text x="181.1" y="125.2">VO-</text>
<text x="171.6" y="127">NC</text>
<text x="171.6" y="128.7">+IN</text>
<text x="171.6" y="130.5">-IN</text>
<text x="180.5" y="127">GND</text>
<text x="180.7" y="128.7">VDD</text>
<text x="180.8" y="130.5">VO+</text>
<text x="233.8" y="128.7">1</text>
<text x="233.8" y="130.5">2</text>
<text x="233.8" y="132.3">S1</text>
<text x="233.8" y="134.1">S2</text>
<text x="39.8" y="155.4">S1</text>
<text x="40.9" y="151.9">1</text>
<text x="40.9" y="153.6">2</text>
<text x="39.8" y="157.2">S2</text>
</g>
<g font-size="1.6" fill="#f00">
<text x="130.1" y="35">MSC0_CMD</text>
<text x="130.1" y="31.5">MSC0_D2</text>
<text x="130.1" y="33.2">MSC0_D3</text>
<text x="183.5" y="35">MSC0_D1</text>
<text x="183.5" y="31.5">MSC0_CMD</text>
<text x="183.5" y="33.2">MSC0_D0</text>
<text x="130.1" y="38.6">MSC0_CLK</text>
<text x="183.5" y="38.6">MSC0_D3</text>
<text x="183.5" y="36.8">MSC0_D2</text>
<text x="130.1" y="43.9">MSC0_D1</text>
<text x="130.1" y="42.1">MSC0_D0</text>
<text x="130.1" y="45.7">SD0_CD_N</text>
<text x="114.1" y="90.1">SD0_CD_N</text>
<text x="96.3" y="152.6">MICP</text>
</g>
<g font-size="1.6" fill="#00f">
<text x="235.2" y="196.8">RD_T23_INDUS</text>
<text x="229.9" y="202.2">A3</text>
<text x="235.2" y="202.2">PAGE07_SD_AUDIO</text>
<text x="285" y="202.2">V1.1</text>
<text x="235.2" y="205.7">Monday, March 18, 2024</text>
<text x="270.8" y="205.7">7</text>
<text x="283.3" y="205.7">12</text>
</g>
<g font-size="1.3">
<text x="30.8" y="1.3">5</text>
<text x="88.8" y="1.3">4</text>
<text x="146.9" y="1.3">3</text>
<text x="205" y="1.3">2</text>
<text x="263.1" y="1.3">1</text>
<text x=".5" y="28.4">D</text>
<text x="292.6" y="28.4">D</text>
<text x=".5" y="79.5">C</text>
<text x="292.6" y="79.5">C</text>
<text x=".5" y="130.6">B</text>
<text x="292.6" y="130.6">B</text>
<text x=".5" y="181.7">A</text>
<text x="292.6" y="181.7">A</text>
<text x="30.8" y="207.4">5</text>
<text x="88.8" y="207.4">4</text>
<text x="146.9" y="207.4">3</text>
<text x="205" y="207.4">2</text>
<text x="263.1" y="207.4">1</text>
</g>
</svg>
